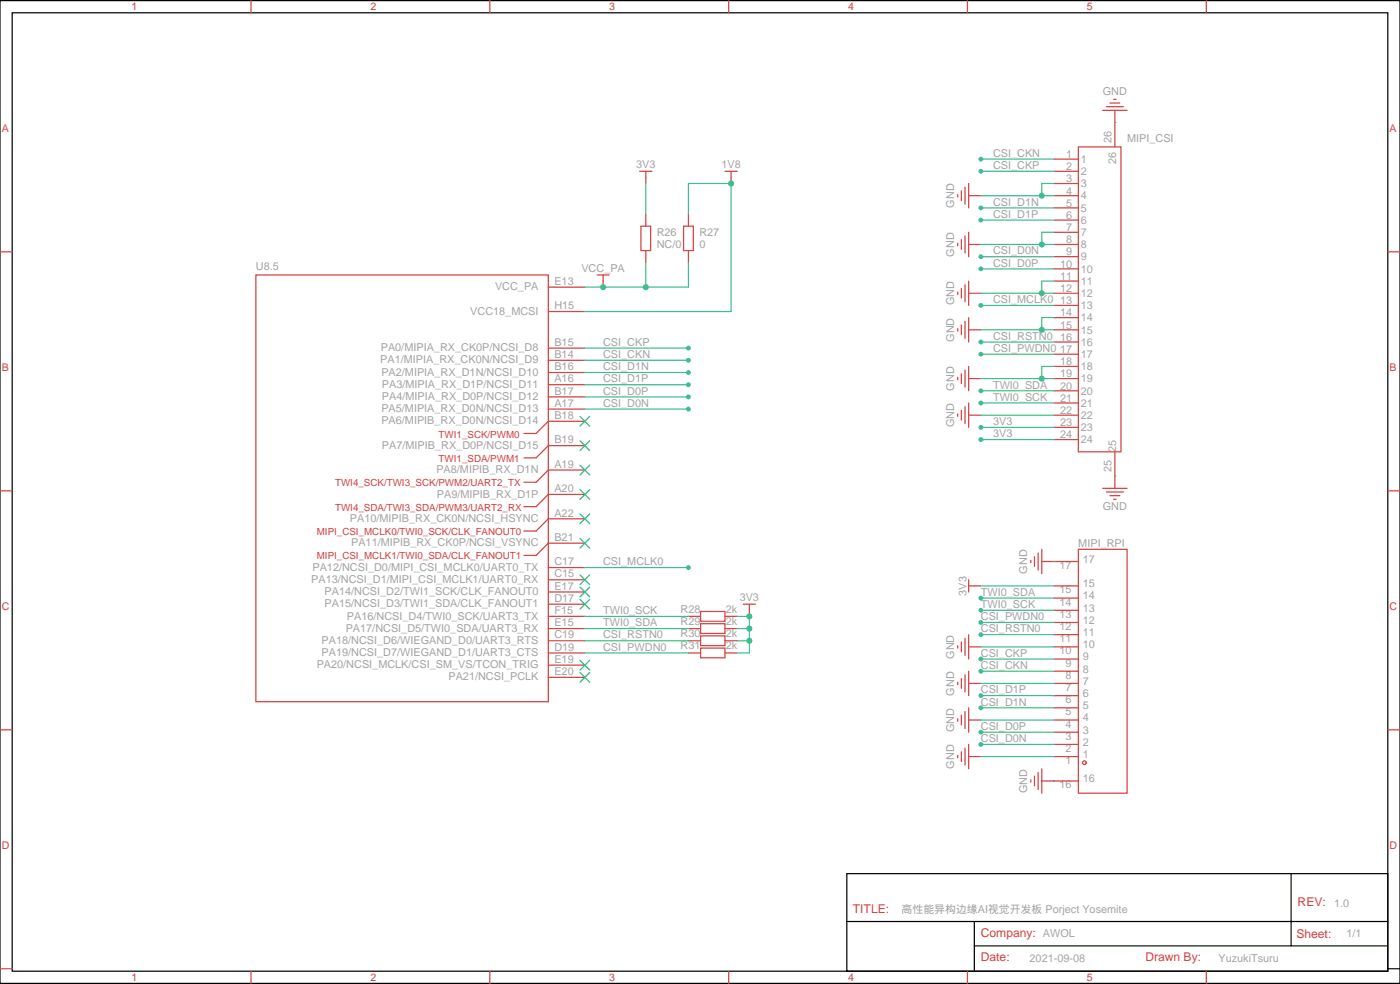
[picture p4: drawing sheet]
<svg xmlns="http://www.w3.org/2000/svg" width="405mm" height="285mm" viewBox="0 0 405 285" stroke-linecap="round" stroke-linejoin="round" font-family="sans-serif">
<g fill="none" stroke="#d43d3d" stroke-width=".35">
<path d="M72.7 .2v3.5M141.8 .2v3.5M211 .2v3.5M280.1 .2v3.5M349.2 .2v3.5M319.3 31.9h7M320.3 30.9h5M321.4 29.8h2.8M322.4 28.8h.7M322.8 31.9v10.6M185.2 49.6h3.5M187 49.6v3.5"/>
<path d="M209.9 49.6h3.5M211.7 49.6v3.5M277.3 56.3v.7M278.3 55.2v2.8M279.4 54.2v4.9M280.5 56.6h3.5M280.5 53.1v7M305.2 46h7M305.2 49.6h7M305.2 53.1h7M305.2 56.6h7M312.2 42.5h12.4v88.2h-12.4z"/>
<path d="M0 72.8h3.5M74.1 79.6h84.6v123.4h-84.6zM172.9 79.6h3.5M174.6 79.6v3.5M185.6 65.4h2.8v7.1h-2.8zM187 61.9v3.5M187 72.5v3.5M197.9 65.4h2.8v7.1h-2.8zM199.3 61.9v3.5M199.3 72.5v3.5M277.3 70.4v.7M278.3 69.3v2.8"/>
<path d="M279.4 68.3v4.9M280.5 70.7h3.5M280.5 67.2v7.1M305.2 60.1h7M305.2 63.7h7M305.2 67.2h7M305.2 70.7h7M305.2 74.3h7M305.2 77.8h7M401.8 72.8h3.5M158.7 83.1h10.6M158.7 90.1h10.6"/>
<path d="M277.3 84.5v.7M277.3 95.1v.7M278.3 83.4v2.9M278.3 94v2.8M279.4 82.4v4.9M279.4 93v4.9M280.5 84.8h3.5M280.5 95.4h3.5M280.5 81.3v7.1M280.5 91.9v7.1M305.2 81.3h7M305.2 84.8h7"/>
<path d="M305.2 88.4h7M305.2 91.9h7M305.2 95.4h7M305.2 99h7M158.7 100.7h10.6M158.7 104.2h10.6M158.7 107.8h10.6M158.7 111.3h10.6M158.7 114.8h10.6M158.7 118.4h10.6M277.3 109.2v.7M277.3 119.8v.7"/>
<path d="M278.3 108.1v2.8M278.3 118.7v2.8M279.4 107.1v4.9M279.4 117.7v4.9M280.5 109.5h3.5M280.5 106v7.1M280.5 116.6v7M305.2 102.5h7M305.2 106h7M305.2 109.5h7M305.2 113.1h7M305.2 116.6h7"/>
<path d="M169.3 121.9h-10.6l-3.5 3.5h-3.5M169.3 128.9h-10.6l-3.5 3.6h-3.5M169.3 136h-10.6l-3.5 3.5h-3.5M280.5 120.1h3.5M305.2 120.1h7M305.2 123.6h7M305.2 127.2h7M322.8 130.7v10.6M0 142h3.5M169.3 150.1h-10.6l-3.5 3.5h-3.5M169.3 157.2h-10.6l-3.5 3.5h-3.5M169.3 143.1h-10.6l-3.5 3.5h-3.5"/>
<path d="M300.6 160v4.9M301.6 158.9v7.1M312.2 158.9h14.1v70.6h-14.1zM319.3 141.3h7M320.3 142.3h5M321.4 143.4h2.8M322.4 144.5h.7M401.8 142h3.5M158.7 164.2h10.6M158.7 167.7h10.6M158.7 171.3h10.6M158.7 174.8h10.6"/>
<path d="M158.7 178.3h10.6M199.3 178.3h3.5M202.8 176.9h7.1v2.8h-7.1zM209.9 178.3h3.5M215.2 174.8h3.5M217 174.8v3.5M280.5 169.5h3.5M280.5 167.7v3.6M298.4 162.1v.7M299.5 161v2.9M301.6 162.5h10.6M305.2 176.6h7"/>
<path d="M305.2 173h7M305.2 169.5h7M158.7 181.9h10.6M158.7 185.4h10.6M158.7 188.9h10.6M158.7 192.4h10.6M158.7 196h10.6M199.3 181.9h3.5M199.3 185.4h3.5M199.3 188.9h3.5M202.8 180.4h7.1v2.9h-7.1zM202.8 184h7.1v2.8h-7.1z"/>
<path d="M202.8 187.5h7.1v2.8h-7.1zM209.9 181.9h3.5M209.9 185.4h3.5M209.9 188.9h3.5M277.3 186.8v.7M277.3 197.4v.7M278.3 185.7v2.9M278.3 196.3v2.8M279.4 184.7v4.9M279.4 195.3v4.9M280.5 197.7h3.5M280.5 187.1h3.5"/>
<path d="M280.5 183.6v7.1M280.5 194.2v7.1M305.2 197.7h7M305.2 194.2h7M305.2 190.7h7M305.2 187.1h7M305.2 183.6h7M305.2 180.1h7M0 211.1h3.5M277.3 208v.7M277.3 218.5v.8M278.3 206.9v2.8"/>
<path d="M278.3 217.5v2.8M279.4 205.8v5M279.4 216.4v5M280.5 218.9h3.5M280.5 208.3h3.5M280.5 204.8v7M280.5 215.4v7M305.2 218.9h7M305.2 215.4h7M305.2 211.8h7M305.2 208.3h7M305.2 204.8h7"/>
<path d="M305.2 201.3h7M401.8 211.1h3.5M298.4 225.6v.7M299.5 224.5v2.9M300.6 223.5v4.9M301.6 226h10.6M301.6 222.4v7.1M0 280.3h3.5M72.7 281v3.5M141.8 281v3.5M211 281v3.5M280.1 281v3.5"/>
<path d="M349.2 281v3.5"/>
<circle cx="314" cy="220.7" r=".53"/>
</g>
<g fill="none" stroke="#3c3" stroke-width=".35">
<path d="M167.9 120.5l2.8 2.8M167.9 127.5l2.8 2.9M167.9 134.6l2.8 2.8M170.7 120.5l-2.8 2.8M170.7 127.5l-2.8 2.9M170.7 134.6l-2.8 2.8M167.9 141.6l2.8 2.9M167.9 148.7l2.8 2.8M167.9 155.8l2.8 2.8M170.7 141.6l-2.8 2.9M170.7 148.7l-2.8 2.8M170.7 155.8l-2.8 2.8"/>
<path d="M167.9 166.3l2.8 2.9M167.9 169.9l2.8 2.8M167.9 173.4l2.8 2.8M170.7 166.3l-2.8 2.9M170.7 169.9l-2.8 2.8M170.7 173.4l-2.8 2.8M167.9 191l2.8 2.9M167.9 194.6l2.8 2.8M170.7 191l-2.8 2.9M170.7 194.6l-2.8 2.8"/>
</g>
<path d="M0 .2h405.3v284.3h-405.3zM3.5 3.7h398.3v277.3h-398.3zM245.2 252.8h156.6v28.2h-156.6zM373.8 252.8v20.9M245.2 266.6h156.5M282.1 273.7h119.6M282.1 266.6v14.1M401.8 280.3h3.5" fill="none" stroke="#000" stroke-width=".35"/>
<g fill="none" stroke="#3dbd91" stroke-width=".35">
<path d="M187 53.1v8.8M187 76v7.1M199.3 61.9v-8.8h12.4v37h-42.4M199.3 76v7.1h-30M169.3 100.7h30M169.3 104.2h30M169.3 107.8h30M169.3 111.3h30M169.3 114.8h30M169.3 118.4h30M169.3 178.3h30M284 176.6h21.2"/>
<path d="M284 173h21.2M284 169.5h21.2M169.3 181.9h30M169.3 185.4h30M169.3 188.9h30M284 197.7h21.2M284 194.2h21.2M284 190.7h21.2M284 187.1h21.2M284 183.6h21.2M284 180.1h21.2M284 218.9h21.2"/>
<path d="M284 215.4h21.2M284 211.8h21.2M284 208.3h21.2M284 204.8h21.2M284 201.3h21.2"/>
</g>
<g fill="#3dbd91">
<circle cx="305.2" cy="226" r=".18"/>
<circle cx="305.2" cy="162.5" r=".18"/>
<circle cx="322.8" cy="137.8" r=".18"/>
<circle cx="322.8" cy="35.5" r=".18"/>
</g>
<g fill="none" stroke="#3dbd91" stroke-width=".35">
<path d="M284 46h21.2M284 49.6h21.2M284 56.6h21.2M305.2 53.1h-3.6v3.5M284 74.3h21.2M284 77.8h21.2M284 60.1h21.2M284 63.7h21.2M284 70.7h21.2M305.2 67.2h-3.6v3.5M284 99h21.2M284 88.4h21.2"/>
<path d="M284 95.4h21.2M284 84.8h21.2M305.2 81.3h-3.6v3.5M305.2 91.9h-3.6v3.5M284 102.5h21.2M284 113.1h21.2M284 116.6h21.2M284 109.5h21.2M305.2 106h-3.6v3.5M284 127.2h21.2M284 123.6h21.2M284 120.1h21.2"/>
<path d="M169.3 164.2h30M213.4 178.3h3.6v10.6h-3.6M213.4 181.9h3.6M213.4 185.4h3.6"/>
</g>
<g fill="#3dbd91">
<circle cx="187" cy="83.1" r=".88"/>
<circle cx="174.6" cy="83.1" r=".88"/>
<circle cx="211.7" cy="53.1" r=".88"/>
<circle cx="301.6" cy="109.5" r=".88"/>
<circle cx="301.6" cy="95.4" r=".88"/>
<circle cx="301.6" cy="84.8" r=".88"/>
<circle cx="301.6" cy="70.7" r=".88"/>
<circle cx="301.6" cy="56.6" r=".88"/>
<circle cx="217" cy="178.3" r=".88"/>
<circle cx="217" cy="181.9" r=".88"/>
<circle cx="217" cy="185.4" r=".88"/>
<circle cx="199.3" cy="100.7" r=".71"/>
<circle cx="199.3" cy="104.2" r=".71"/>
<circle cx="199.3" cy="107.8" r=".71"/>
<circle cx="199.3" cy="111.3" r=".71"/>
<circle cx="199.3" cy="114.8" r=".71"/>
<circle cx="199.3" cy="118.4" r=".71"/>
<circle cx="284" cy="215.4" r=".71"/>
<circle cx="284" cy="211.8" r=".71"/>
<circle cx="284" cy="204.8" r=".71"/>
<circle cx="284" cy="201.3" r=".71"/>
<circle cx="284" cy="194.2" r=".71"/>
<circle cx="284" cy="190.7" r=".71"/>
<circle cx="284" cy="183.6" r=".71"/>
<circle cx="284" cy="180.1" r=".71"/>
<circle cx="284" cy="176.6" r=".71"/>
<circle cx="284" cy="173" r=".71"/>
<circle cx="284" cy="46" r=".71"/>
<circle cx="284" cy="49.6" r=".71"/>
<circle cx="284" cy="99" r=".71"/>
<circle cx="284" cy="102.5" r=".71"/>
<circle cx="284" cy="127.2" r=".71"/>
<circle cx="284" cy="113.1" r=".71"/>
<circle cx="284" cy="116.6" r=".71"/>
<circle cx="284" cy="74.3" r=".71"/>
<circle cx="284" cy="77.8" r=".71"/>
<circle cx="284" cy="60.1" r=".71"/>
<circle cx="284" cy="63.7" r=".71"/>
<circle cx="284" cy="88.4" r=".71"/>
<circle cx="284" cy="123.6" r=".71"/>
<circle cx="199.3" cy="164.2" r=".71"/>
</g>
<g font-size="3.5" fill="#d43d3d">
<text x="375.7" y="262.3">REV:</text>
<text x="246.9" y="264">TITLE:</text>
<text x="284" y="271.1">Company: AWOL</text>
<text x="375.4" y="271.4">Sheet:</text>
<text x="284" y="278.1">Date:</text>
<text x="331.6" y="278.1">Drawn By:</text>
</g>
<g font-size="3.1" fill="#d43d3d">
<text x="38.1" y="3">1</text>
<text x="107.2" y="3">2</text>
<text x="176.4" y="3">3</text>
<text x="245.5" y="3">4</text>
<text x="314.7" y="3">5</text>
<text x=".5" y="38.1">A</text>
<text x="402.3" y="38.1">A</text>
<text x=".5" y="107.3">B</text>
<text x="402.3" y="107.3">B</text>
<text x=".5" y="176.4">C</text>
<text x="402.3" y="176.4">C</text>
<text x=".5" y="245.5">D</text>
<text x="402.3" y="245.5">D</text>
<text x="38.1" y="283.8">1</text>
<text x="107.2" y="283.8">2</text>
<text x="176.4" y="283.8">3</text>
<text x="245.5" y="283.8">4</text>
<text x="314.7" y="283.8">5</text>
</g>
<g font-size="3.1" fill="#a2a2a2">
<text x="319.3" y="27.5">GND</text>
<text x="321.8" y="41.4" transform="rotate(-90 321.8 41.4)">26</text>
<text x="326.3" y="41">MIPI_CSI</text>
<text x="287.5" y="45.4">CSI_CKN</text>
<text x="308.7" y="45.7">1</text>
<text x="312.9" y="47.1">1</text>
<text x="323.2" y="47.4" transform="rotate(-90 323.2 47.4)">26</text>
<text x="184.2" y="48.7">3V3</text>
<text x="208.9" y="48.7">1V8</text>
<text x="287.5" y="48.9">CSI_CKP</text>
<text x="308.7" y="49.2">2</text>
<text x="308.7" y="52.8">3</text>
<text x="312.9" y="50.6">2</text>
<text x="287.5" y="59.5">CSI_D1N</text>
<text x="308.7" y="56.3">4</text>
<text x="308.7" y="59.8">5</text>
<text x="312.9" y="54.2">3</text>
<text x="312.9" y="57.7">4</text>
<text x="276.3" y="60.1" transform="rotate(-90 276.3 60.1)">GND</text>
<text x="287.5" y="63">CSI_D1P</text>
<text x="308.7" y="63.3">6</text>
<text x="312.9" y="61.2">5</text>
<text x="312.9" y="64.7">6</text>
<text x="190.1" y="68.3">R26</text>
<text x="190.2" y="71.9">NC/0</text>
<text x="202.5" y="68.3">R27</text>
<text x="202.5" y="71.9">0</text>
<text x="308.7" y="66.9">7</text>
<text x="308.7" y="70.4">8</text>
<text x="312.9" y="68.3">7</text>
<text x="312.9" y="71.8">8</text>
<text x="276.3" y="74.2" transform="rotate(-90 276.3 74.2)">GND</text>
<text x="287.5" y="73.6">CSI_D0N</text>
<text x="287.5" y="77.1">CSI_D0P</text>
<text x="306.9" y="77.4">10</text>
<text x="308.7" y="73.9">9</text>
<text x="312.9" y="75.3">9</text>
<text x="74.1" y="78.1">U8.5</text>
<text x="143.3" y="84">VCC_PA</text>
<text x="160.5" y="82.4">E13</text>
<text x="168.3" y="78.7">VCC_PA</text>
<text x="306.9" y="81">11</text>
<text x="312.9" y="78.9">10</text>
<text x="312.9" y="82.4">11</text>
<text x="160.5" y="89.5">H15</text>
<text x="276.3" y="88.3" transform="rotate(-90 276.3 88.3)">GND</text>
<text x="287.5" y="87.7">CSI_MCLK0</text>
<text x="306.9" y="84.5">12</text>
<text x="306.9" y="88">13</text>
<text x="312.9" y="85.9">12</text>
<text x="312.9" y="89.4">13</text>
<text x="136.2" y="91">VCC18_MCSI</text>
<text x="306.9" y="91.6">14</text>
<text x="306.9" y="95.1">15</text>
<text x="312.9" y="93">14</text>
<text x="110.2" y="101.6">PA0/MIPIA_RX_CK0P/NCSI_D8</text>
<text x="160.5" y="100.1">B15</text>
<text x="174.6" y="100.1">CSI_CKP</text>
<text x="276.3" y="98.9" transform="rotate(-90 276.3 98.9)">GND</text>
<text x="287.5" y="98.3">CSI_RSTN0</text>
<text x="287.5" y="101.8">CSI_PWDN0</text>
<text x="306.9" y="98.6">16</text>
<text x="312.9" y="96.5">15</text>
<text x="312.9" y="100">16</text>
<text x="110.1" y="105.2">PA1/MIPIA_RX_CK0N/NCSI_D9</text>
<text x="160.5" y="103.6">B14</text>
<text x="160.5" y="107.1">B16</text>
<text x="174.6" y="103.6">CSI_CKN</text>
<text x="174.6" y="107.1">CSI_D1N</text>
<text x="306.9" y="102.1">17</text>
<text x="306.9" y="105.7">18</text>
<text x="312.9" y="103.6">17</text>
<text x="312.9" y="107.1">18</text>
<text x="110.4" y="108.7">PA2/MIPIA_RX_D1N/NCSI_D10</text>
<text x="110.6" y="112.2">PA3/MIPIA_RX_D1P/NCSI_D11</text>
<text x="160.5" y="110.6">A16</text>
<text x="174.6" y="110.6">CSI_D1P</text>
<text x="276.3" y="113" transform="rotate(-90 276.3 113)">GND</text>
<text x="287.5" y="112.4">TWI0_SDA</text>
<text x="306.9" y="109.2">19</text>
<text x="306.9" y="112.7">20</text>
<text x="312.9" y="110.6">19</text>
<text x="110.4" y="119.3">PA5/MIPIA_RX_D0N/NCSI_D13</text>
<text x="110.6" y="115.7">PA4/MIPIA_RX_D0P/NCSI_D12</text>
<text x="160.5" y="114.2">B17</text>
<text x="160.5" y="117.7">A17</text>
<text x="174.6" y="114.2">CSI_D0P</text>
<text x="174.6" y="117.7">CSI_D0N</text>
<text x="287.5" y="115.9">TWI0_SCK</text>
<text x="306.9" y="116.3">21</text>
<text x="306.9" y="119.8">22</text>
<text x="312.9" y="114.1">20</text>
<text x="312.9" y="117.7">21</text>
<text x="110.4" y="122.8">PA6/MIPIB_RX_D0N/NCSI_D14</text>
<text x="160.5" y="121.2">B18</text>
<text x="276.3" y="123.6" transform="rotate(-90 276.3 123.6)">GND</text>
<text x="287.5" y="123">3V3</text>
<text x="306.9" y="123.3">23</text>
<text x="312.9" y="121.2">22</text>
<text x="312.9" y="124.7">23</text>
<text x="110.6" y="129.9">PA7/MIPIB_RX_D0P/NCSI_D15</text>
<text x="160.5" y="128.3">B19</text>
<text x="287.5" y="126.5">3V3</text>
<text x="306.9" y="126.8">24</text>
<text x="312.9" y="128.2">24</text>
<text x="323.2" y="130.7" transform="rotate(-90 323.2 130.7)">25</text>
<text x="126.3" y="136.9">PA8/MIPIB_RX_D1N</text>
<text x="160.5" y="135.3">A19</text>
<text x="321.8" y="136.6" transform="rotate(-90 321.8 136.6)">25</text>
<text x="126.5" y="144">PA9/MIPIB_RX_D1P</text>
<text x="160.5" y="142.4">A20</text>
<text x="160.5" y="149.4">A22</text>
<text x="319.3" y="147.5">GND</text>
<text x="101.3" y="151">PA10/MIPIB_RX_CK0N/NCSI_HSYNC</text>
<text x="101.7" y="158.1">PA11/MIPIB_RX_CK0P/NCSI_VSYNC</text>
<text x="160.5" y="156.5">B21</text>
<text x="312.2" y="158.3">MIPI_RPI</text>
<text x="90.5" y="165.1">PA12/NCSI_D0/MIPI_CSI_MCLK0/UART0_TX</text>
<text x="160.5" y="163.6">C17</text>
<text x="160.5" y="167.1">C15</text>
<text x="174.6" y="163.6">CSI_MCLK0</text>
<text x="297.4" y="166" transform="rotate(-90 297.4 166)">GND</text>
<text x="306.8" y="164.6">17</text>
<text x="313.5" y="162.9">17</text>
<text x="90.1" y="168.7">PA13/NCSI_D1/MIPI_CSI_MCLK1/UART0_RX</text>
<text x="94" y="172.2">PA14/NCSI_D2/TWI1_SCK/CLK_FANOUT0</text>
<text x="160.5" y="170.6">E17</text>
<text x="214.2" y="174">3V3</text>
<text x="279.8" y="172.3" transform="rotate(-90 279.8 172.3)">3V3</text>
<text x="284" y="172.4">TWI0_SDA</text>
<text x="306.8" y="171.7">15</text>
<text x="313.5" y="173.4">14</text>
<text x="313.5" y="169.9">15</text>
<text x="94" y="175.7">PA15/NCSI_D3/TWI1_SDA/CLK_FANOUT1</text>
<text x="100.4" y="179.2">PA16/NCSI_D4/TWI0_SCK/UART3_TX</text>
<text x="160.5" y="174.1">D17</text>
<text x="160.5" y="177.7">F15</text>
<text x="174.6" y="177.7">TWI0_SCK</text>
<text x="197.1" y="177.3">R28</text>
<text x="210.1" y="177.3">2k</text>
<text x="284" y="179.4">CSI_PWDN0</text>
<text x="284" y="175.9">TWI0_SCK</text>
<text x="306.8" y="178.7">13</text>
<text x="306.8" y="175.2">14</text>
<text x="313.5" y="177">13</text>
<text x="100.1" y="182.8">PA17/NCSI_D5/TWI0_SDA/UART3_RX</text>
<text x="160.5" y="181.2">E15</text>
<text x="160.5" y="184.7">C19</text>
<text x="174.6" y="181.2">TWI0_SDA</text>
<text x="174.6" y="184.7">CSI_RSTN0</text>
<text x="197.1" y="180.8">R29</text>
<text x="197.1" y="184.3">R30</text>
<text x="210.1" y="180.8">2k</text>
<text x="210.1" y="184.3">2k</text>
<text x="284" y="183">CSI_RSTN0</text>
<text x="306.8" y="185.8">11</text>
<text x="306.8" y="182.3">12</text>
<text x="313.5" y="184">11</text>
<text x="313.5" y="180.5">12</text>
<text x="93.1" y="186.3">PA18/NCSI_D6/WIEGAND_D0/UART3_RTS</text>
<text x="93.1" y="189.8">PA19/NCSI_D7/WIEGAND_D1/UART3_CTS</text>
<text x="160.5" y="188.2">D19</text>
<text x="160.5" y="191.8">E19</text>
<text x="174.6" y="188.2">CSI_PWDN0</text>
<text x="197.1" y="187.9">R31</text>
<text x="210.1" y="187.9">2k</text>
<text x="276.3" y="190.6" transform="rotate(-90 276.3 190.6)">GND</text>
<text x="284" y="190">CSI_CKP</text>
<text x="306.8" y="189.3">10</text>
<text x="313.5" y="191.1">9</text>
<text x="313.5" y="187.6">10</text>
<text x="91.7" y="193.4">PA20/NCSI_MCLK/CSI_SM_VS/TCON_TRIG</text>
<text x="129.8" y="196.9">PA21/NCSI_PCLK</text>
<text x="160.5" y="195.3">E20</text>
<text x="284" y="193.5">CSI_CKN</text>
<text x="308.5" y="196.4">8</text>
<text x="308.5" y="192.8">9</text>
<text x="313.5" y="194.6">8</text>
<text x="276.3" y="201.2" transform="rotate(-90 276.3 201.2)">GND</text>
<text x="284" y="200.6">CSI_D1P</text>
<text x="308.5" y="203.4">6</text>
<text x="308.5" y="199.9">7</text>
<text x="313.5" y="201.7">6</text>
<text x="313.5" y="198.1">7</text>
<text x="284" y="204.1">CSI_D1N</text>
<text x="308.5" y="207">5</text>
<text x="313.5" y="208.7">4</text>
<text x="313.5" y="205.2">5</text>
<text x="276.3" y="211.8" transform="rotate(-90 276.3 211.8)">GND</text>
<text x="284" y="214.7">CSI_D0N</text>
<text x="284" y="211.2">CSI_D0P</text>
<text x="308.5" y="214">3</text>
<text x="308.5" y="210.5">4</text>
<text x="313.5" y="215.8">2</text>
<text x="313.5" y="212.2">3</text>
<text x="308.5" y="221.1">1</text>
<text x="308.5" y="217.5">2</text>
<text x="313.5" y="219.3">1</text>
<text x="276.3" y="222.4" transform="rotate(-90 276.3 222.4)">GND</text>
<text x="313.5" y="226.4">16</text>
<text x="297.4" y="229.5" transform="rotate(-90 297.4 229.5)">GND</text>
<text x="306.8" y="228.1">16</text>
<text x="386.3" y="262.3">1.0</text>
<text x="261.1" y="264.1">高性能异构边缘AI视觉开发板 Porject Yosemite</text>
<text x="389.8" y="271.2">1/1</text>
<text x="298.1" y="278.2">2021-09-08</text>
<text x="352.8" y="278.2">YuzukiTsuru</text>
</g>
<g font-size="2.8" fill="#d43d3d">
<text x="127" y="126.6">TWI1_SCK/PWM0</text>
<text x="127" y="133.6">TWI1_SDA/PWM1</text>
<text x="97" y="140.7">TWI4_SCK/TWI3_SCK/PWM2/UART2_TX</text>
<text x="97" y="147.7">TWI4_SDA/TWI3_SDA/PWM3/UART2_RX</text>
<text x="91.7" y="154.8">MIPI_CSI_MCLK0/TWI0_SCK/CLK_FANOUT0</text>
<text x="91.7" y="161.9">MIPI_CSI_MCLK1/TWI0_SDA/CLK_FANOUT1</text>
</g>
</svg>
